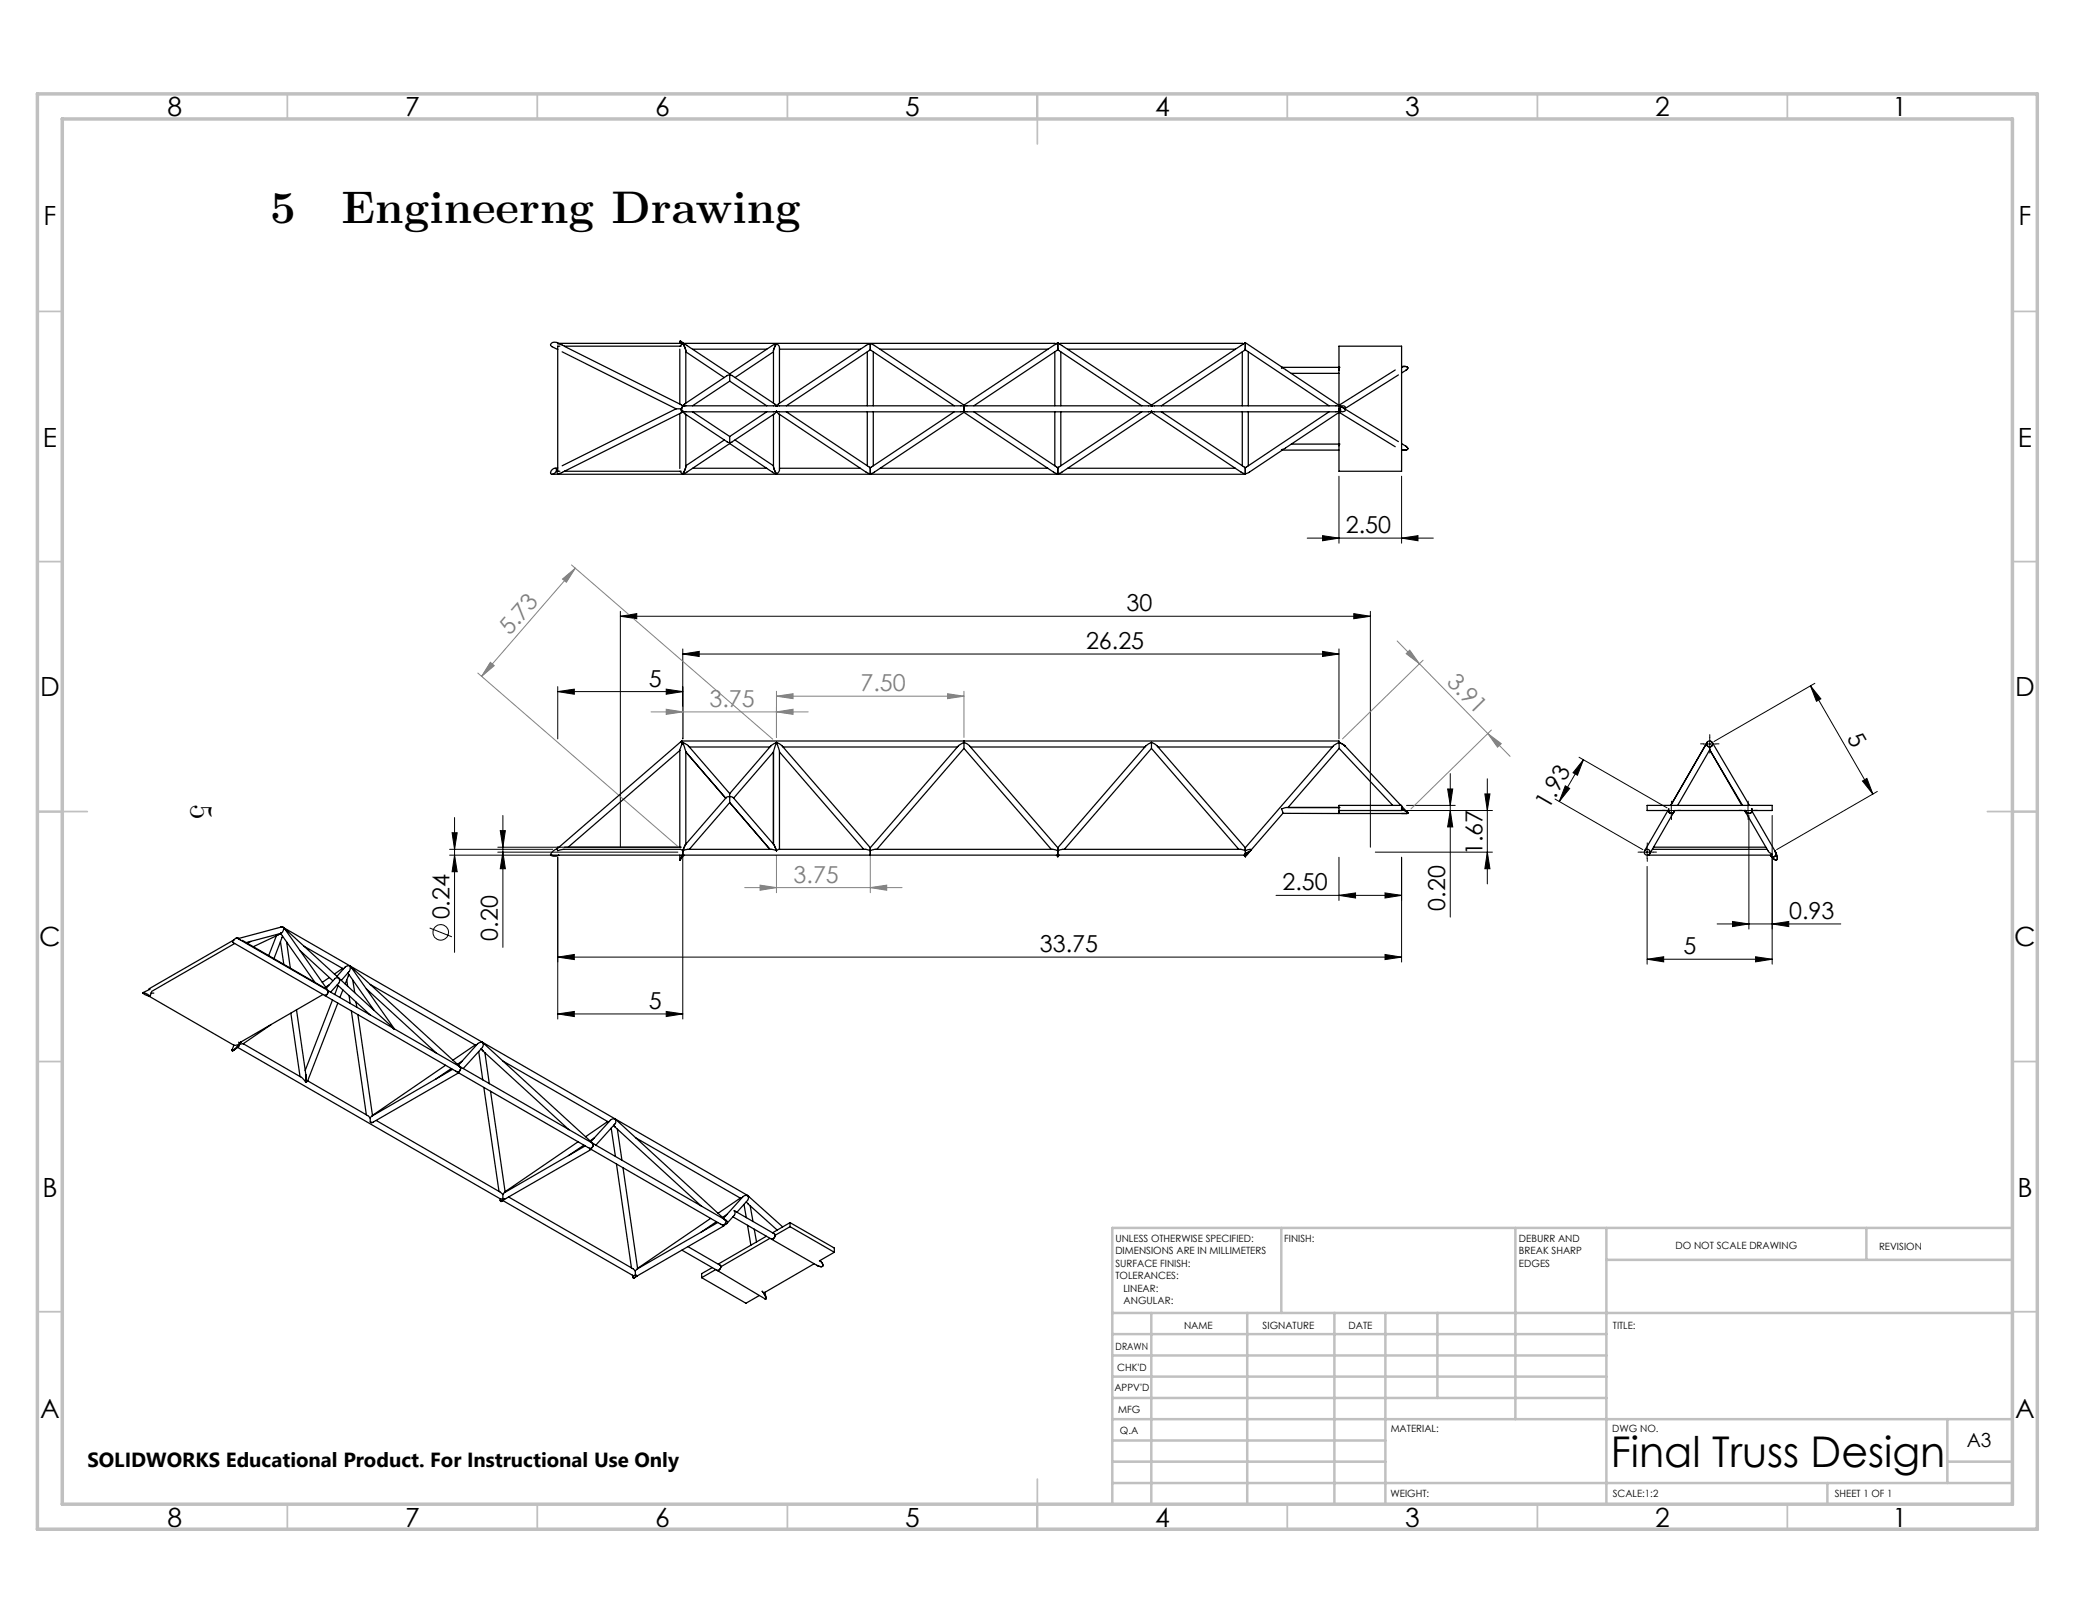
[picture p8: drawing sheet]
<svg xmlns="http://www.w3.org/2000/svg" width="279mm" height="216mm" viewBox="0 0 279 216" stroke-linecap="round" stroke-linejoin="round" font-family="sans-serif">
<g fill="none" stroke="#000" stroke-width=".13">
<path d="M173.9 71.6h16.8M176 71.3l2.1 .3-2.1 .3zM178.1 63.3v9M186.5 71.6l2.2-.3v.6zM186.5 63.3v9M74.2 92l2.2-.3v.7zM74.2 91.3v7M74.2 92h16.6M82.5 82l2.2-.4v.7zM82.5 81.3v31.4M82.5 82h99.8M88.6 91.7l2.2 .3-2.2 .4z"/>
<path d="M90.8 87l2.2-.3v.6zM90.8 86.3v12M90.8 87h87.3M176 86.7l2.1 .3-2.1 .3zM178.1 86.3v12M180.1 81.6l2.2 .4-2.2 .3zM182.3 81.3v31.4M226.6 99h1.7M227.5 98.1v1.7M240.9 91.2l1.4 1.8-.6 .3zM240.9 91.2l8.3 14.4M241.5 90.9l-13.5 7.7"/>
<path d="M59.8 113.8h13.7M59.8 113h13.7M60.1 110.8h.7l-.3 2.2zM60.5 113.8l.3 2.2h-.7zM60.5 108.8v17.9M66.2 113.4h24M66.2 112.7h24M66.6 110.5h.6l-.3 2.2zM66.9 113.4l.3 2.2h-.6zM66.9 108.5v17.5M74.2 114v21.6M90.8 114v21.6"/>
<path d="M169.8 119.1h16.7M178.1 119.1l2.3-.3v.7zM178.1 114v5.8M183 113.4h15.6M183 107.8h15.6M184.3 118.8l2.2 .3-2.2 .4zM186.5 114v14M187.1 107.1h6.5M192.6 105h.7l-.3 2.1zM193 107.8l.3 2.2h-.7zM193 102.9v19.1M197.6 105.6h.6l-.3 2.2z"/>
<path d="M197.9 113.4l.3 2.2h-.6zM197.9 103.6v14M206.9 106.3l11.7 6.7M208.3 104.5l.5 .4-1.3 1.7zM210.1 100.7l11.7 6.8M210.7 101.1l-.8 2-.6-.3zM210.7 101.1l-3.2 5.5M218.3 113.4h1.7M219.1 112.5v1.7M219.1 115.3v13M221.5 107.8h1.7M222.4 107v1.6"/>
<path d="M231.7 107.8h1.7M232.6 107v1.6M232.7 108.5v15.1M235.8 108.5v19.8M247.8 103.9l.6-.4 .8 2.1zM249.8 105.3l-13.4 7.7M57.2 123.4l2.9 1.2M74.2 127.3l2.2-.3v.6zM74.2 127.3h112.3M74.2 134.9l2.2-.4v.7zM74.2 134.9h16.6M88.6 134.5l2.2 .4-2.2 .3z"/>
<path d="M184.3 127l2.2 .3-2.2 .3zM219.1 127.6l2.3-.3v.7zM219.1 127.6h16.7M228.5 122.9h16.4M230.5 122.6l2.2 .3-2.2 .4zM233.6 127.3l2.2 .3-2.2 .4zM235.8 122.9l2.2-.3v.7z"/>
<circle cx="58.6" cy="124" r="1.03"/>
</g>
<g fill="none" stroke="#808080" stroke-width=".13">
<path d="M74.8 77l1.8-1.4-1.2 1.9zM76 75.2l26.8 23.1M76.6 75.6l-12.5 14.4M63.6 89.5l26.7 23.2M65.2 88.1l.6 .5-1.7 1.4zM86.6 94.7h20.9M88.6 94.3l2.2 .4-2.2 .3zM90.8 94v4.1M103.3 94.7l2.2-.4v.7zM103.3 92.6l2.2-.3v.6zM103.3 92v6.1M103.3 92.6h25"/>
<path d="M126.1 92.3l2.2 .3-2.2 .3zM128.3 92v6.1M185.9 85.3l15 15.3M187.1 87l.5-.5 1.2 1.8zM189.3 87.8l-10.7 10.5M198 97.6l1.7 1.3-.5 .5zM198.4 97.1l-10.7 10.5M99.1 118.1h20.9M101.1 117.7l2.2 .4-2.2 .3zM103.3 113.8v5M115.8 118.1l2.2-.4v.7zM115.8 113.8v5"/>
</g>
<g fill="none" stroke="#000" stroke-width=".13" stroke-dasharray="10.1 .8 .8 .8">
<path d="M226.6 99h-.3M227.5 98.1v-.4M227.5 99.8v.4M228.3 99h.4M218.3 113.4h-.4M219.2 112.5v-.4M219.2 114.2v.4M220 113.4h.4M221.6 107.8h-.4M222.4 107v-.4M222.4 108.6v.4M223.2 107.8h.4"/>
<path d="M231.8 107.8h-.4M232.6 107v-.4M232.6 108.6v.4M233.4 107.8h.4"/>
</g>
<g fill="none" stroke="#c0c0c0" stroke-width=".23">
<path d="M38.2 12.5v3.3M71.5 12.5v3.3M104.8 12.5v3.3M138 12.5v6.7M171.3 12.5v3.3M204.5 12.5v3.3M237.8 12.5v3.3M5 41.4h3.3M267.7 41.4h3.4M5 74.7h3.3M267.7 74.7h3.4M5 108h6.6"/>
<path d="M264.4 108h6.7M5 141.2h3.3M267.7 141.2h3.4M5 174.5h3.3M267.7 174.5h3.4M138 196.8v6.6M38.2 200.1v3.3M71.5 200.1v3.3M104.8 200.1v3.3M171.3 200.1v3.3M204.5 200.1v3.3M237.8 200.1v3.3"/>
</g>
<g fill="none" stroke="#c0c0c0" stroke-width=".33">
<path d="M148 174.7h119.7M148 177.5h65.7M153.2 174.7v25.4M165.9 174.7v25.4M170.5 163.3v11.4M177.5 174.7v25.4M184.3 174.7v25.4M191.2 174.7v11.3M201.6 163.3v25.5M213.7 163.3v36.8M213.7 167.6h54M248.3 163.3v4.3"/>
<path d="M267.7 163.3h-119.7v36.8M148 197.3h119.7M148 186h65.7M148 183.1h65.7M148 180.3h65.7M148 194.4h36.3M148 191.6h36.3M148 188.8h119.7M243.1 197.3v2.8M259.1 194.4h8.6M259.1 188.8v8.5"/>
</g>
<path d="M5 12.5h266.1v190.9h-266.1zM8.3 15.8h259.4v184.3h-259.4z" fill="none" stroke="#c0c0c0" stroke-width=".47"/>
<g fill="#000">
<path d="M176 71.3l2.1 .3-2.1 .3zM186.5 71.6l2.2-.3v.6z"/>
<path d="M82.5 82l2.2-.4v.7zM180.1 81.6l2.2 .4-2.2 .3zM178.1 119.1l2.3-.3v.7zM184.3 118.8l2.2 .3-2.2 .4zM74.2 134.9l2.2-.4v.7zM88.6 134.5l2.2 .4-2.2 .3z"/>
<path d="M88.6 91.7l2.2 .3-2.2 .4zM74.2 92l2.2-.3v.7zM176 86.7l2.1 .3-2.1 .3zM90.8 87l2.2-.3v.6z"/>
<path d="M66.9 113.4l.3 2.2h-.6zM66.6 110.5h.6l-.3 2.2zM60.5 113.8l.3 2.2h-.7zM60.1 110.8h.7l-.3 2.2zM193 107.8l.3 2.2h-.7zM192.6 105h.7l-.3 2.1z"/>
<path d="M197.6 105.6h.6l-.3 2.2zM197.9 113.4l.3 2.2h-.6z"/>
<path d="M210.7 101.1l-.8 2-.6-.3zM208.3 104.5l.5 .4-1.3 1.7z"/>
<path d="M247.8 103.9l.6-.4 .8 2.1zM240.9 91.2l1.4 1.8-.6 .3z"/>
<path d="M74.2 127.3l2.2-.3v.6zM184.3 127l2.2 .3-2.2 .3z"/>
<path d="M219.1 127.6l2.3-.3v.7zM233.6 127.3l2.2 .3-2.2 .4z"/>
<path d="M230.5 122.6l2.2 .3-2.2 .4zM235.8 122.9l2.2-.3v.7z"/>
</g>
<g fill="#808080">
<path d="M103.3 94.7l2.2-.4v.7zM88.6 94.3l2.2 .4-2.2 .3z"/>
<path d="M103.3 92.6l2.2-.3v.6zM126.1 92.3l2.2 .3-2.2 .3z"/>
<path d="M115.8 118.1l2.2-.4v.7zM101.1 117.7l2.2 .4-2.2 .3z"/>
<path d="M65.2 88.1l.6 .5-1.7 1.4zM74.8 77l1.8-1.4-1.2 1.9z"/>
<path d="M187.1 87l.5-.5 1.2 1.8zM198 97.6l1.7 1.3-.5 .5z"/>
</g>
<g fill="none" stroke="#000" stroke-width=".17">
<path d="M74.3 45.7h-.1l.9 .4h15.5M74.3 45.7h16.5M74.3 45.7l-.4-.2a.43 .43 0 0 0-.6 .5l.9 .5M74.5 46.1h-.3v16.6h.3M74.8 46.8l15.2 7.6M75.1 46.1l15.7 7.9M90 54.4h.6a.22 .22 0 0 0 0 .2 .22 .22 0 0 0 .2 .1M90 54.4l-15.2 7.6M90.4 45.5v-.1a1.33 1.33 0 0 1 .8 1.1v.2M90.4 45.5v.2M90.4 46.4v7.3M90.4 55v7.3"/>
<path d="M90.6 45.4l.4 .3M90.8 54h.1M90.8 45.7l.6 .2 5.7 3.8M90.8 45.7h49.6l.1 .1-12.2 8.1M90.8 54.7l.4 .1h11.7l.4-.1M90.8 54.7l.3 .3 5.6 3.8 .4 .1M90.8 45.7l-.3 .4M90.8 54.7l-.2 .2-15.5 7.8M90.8 54.7l.2 .1M90.8 54.7l.1 .1M90.9 54a.64 .64 0 0 0-.2 .8 .76 .76 0 0 1 .2-.8h12.4M90.9 53.9l.2 .1h-.3"/>
<path d="M90.9 53.9l.4 .1M91.2 46.7v6.9M91.2 55.1v7M91.2 46.8l5.2 3.4M92.1 54.8l5 3.3M92.2 46.4h9.8M96.4 58.5l-5.2 3.5M97.1 49.7v.2M97.1 49.9h.2l5.8 3.8 .2 .3M97.1 58.9v.1M97.1 59l5.8 3.9 .4 .1M97.1 49.9h-.3l-5.7 3.8-.2 .2"/>
<path d="M97.1 49.9v.8M97.1 58.1v.8M97.1 59l-5.7 3.8-.6 .2M97.1 50.7l4.9 3.3M97.1 50.7l-5 3.3M97.8 58.5l5.1 3.5M102 54.8l-4.9 3.3M102.9 55.1v7M102.9 46.8l-5.1 3.4M103.3 45.7l-.4 .2-5.8 3.8M103.3 45.7l-.4 .9v7M103.3 54.7l-.3 .3-5.7 3.8-.2 .1"/>
<path d="M103.3 45.7l.2 .2 .2 .3v7.4M103.3 54.7l.2 .3 11.7 7.8 .6 .2M103.3 53.9v.1M103.3 54h25M103.3 54.7v.2M103.3 54.7l.4 .1h24.2l.4-.1M103.3 54.7l.1 .1M103.4 54h-.1M103.7 55.1v7.5l-.4 .4M103.7 46.4h10.8M104.6 54.8l11.2 7.4M115.4 46.8v7.2"/>
<path d="M115.4 54.8v7.2M115.8 45.7l-.5 .2-11.8 7.9-.2 .2M115.8 45.7v.8M115.8 45.7l.5 .2 12 8M115.8 46.5l11.2 7.5M115.8 46.5l-11.2 7.5M116.2 46.8v7.2M116.2 54.8v7.2M117.1 46.4h22.3M127 54.8l-11.2 7.4M128.3 54h24.9M128.3 54v.7"/>
<path d="M128.3 53.9v.1M128.3 54.9l11.9 7.9 .5 .2M128.3 54.7v.2M128.3 54.7l.4 .1h24.1l.4-.1M128.3 54.7l.1 .1M128.3 54.9l-12 7.9-.5 .2M128.4 54h-.1M129.6 54.8l11.1 7.4M140.3 46.8v7.2M140.3 54.8v7.2M140.7 45.6v.9M140.7 46.5l-11.1 7.5"/>
<path d="M140.7 46.5l11.2 7.5M140.7 45.6l.3 .2M140.7 45.6l-.2 .2M141.1 45.7h24.2l.1 .1-12.2 8.1-12.2-8.1zM141.1 46.8v7.2M141.1 54.8v7.2M142.1 46.4h22.3M151.9 54.8l-11.2 7.4M153.2 53.9v.1M153.2 54h24.9M153.2 54.9l11.9 7.9 .6 .2M153.2 54.7v.2"/>
<path d="M153.2 54.7l.4 .1h24.1l.4-.1M153.2 54.9l-11.9 7.9-.6 .2M153.2 54.7l.1 .1M153.3 54h-.1M154.5 54.8l11.2 7.4M165.3 46.8v7.2M165.3 54.8v7.2M165.7 45.6v.9M165.7 46.5l11.1 7.5M165.7 46.5l-11.2 7.5M165.7 45.6l-.3 .2M165.7 45.6l4.9 3.3"/>
<path d="M166.1 46.8v7.2M166.1 54.8v7.2M170.6 48.9h-.1l.5 .2 7.1 4.8 7.5-4.7M170.6 48.9h7.5M170.6 59.9h7.5M170.6 59.9l-4.4 2.9-.5 .2M171.8 49.7h6.3M171.8 59.1h6.3M176.8 54.8l-11.1 7.4M178.1 48.9h.1M178.1 59.1h.1M178.1 48.9v.4z"/>
<path d="M178.1 59.1v.2zM178.1 54.7l.1 .2M178.1 53.9l.1 .1a.76 .76 0 0 1 .8 .1l-.1 .3M178.1 53.9l.1 .1M178.1 54v.7M178.1 53.9v-7.8h8.4v16.6h-8.4v-7.8M178.1 54.4h.2M178.2 54.9l-7.2 4.7-.5 .2 .1 .1M178.2 54.9l7.4 4.5M178.2 54h.1M178.3 54h-.2M178.3 54.1v-.1v.4"/>
<path d="M178.3 54.4v.4zM178.3 54.1a.62 .62 0 0 1 .6 .6l-.3 .1-.5-.1M178.3 54.1v.3M178.3 54.1l.6 .3M178.9 54.4h.1M178.9 54.4l7.2 4.3M186.1 49.9l-7.2 4.5M186.5 48.8a.51 .51 0 0 1 .8 .2l-.3 .3a.28 .28 0 0 0 .3-.4 .28 .28 0 0 0-.4-.2zM186.5 59.8a.65 .65 0 0 0 .8-.1l-.3-.3a.28 .28 0 0 1 .3 .3 .28 .28 0 0 1-.4 .2zM186.5 48.7h.4M186.5 59.9h.4M186.5 59l.5 .4"/>
<path d="M187 49.3l-.5 .3M73.4 62.5l.1-.1a.3 .3 0 0 1 .5 0 .3 .3 0 0 1-.1 .4l-.1 .1a.3 .3 0 0 1-.5 .1 .3 .3 0 0 1 .1-.5zM73.9 62.3h.2M74.1 62.3l-.1 .2 .2 .5 .9-.3h15.5M74.2 62.2l-.1 .1M90.5 62.7l.3 .3M90.8 63v.1M91.2 62.1l-.4 .9M92.2 62.3h9.8M102.9 62.1l.4 .9M103.7 62.3h10.8M115.8 63v.1"/>
<path d="M115.8 62.2v.8M117.1 62.3h22.3M140.7 63v.1M140.7 62.2v.8M142.1 62.3h22.3M165.7 62.2v.8M165.7 63l-92.2 .1M90.4 99.8l-14.8 12.9M90.6 98.7l.1 .1h.1M90.6 98.7l-16.2 14M90.7 98.6l.1 .3zM90.7 98.6l-.1 .1"/>
<path d="M90.7 98.6h87.4v.2M90.8 98.8l.4 1.2M90.8 98.8l.8 .4 5.5 6.4M90.8 98.8l-.4 1v12.9M91.7 99.4h10.7M103.3 98.8l.4 1.2M103.3 98.8l-.4 1.2M103.3 98.8l.7 .4 11.8 13.6M103.3 98.8l-.7 .4-5.5 6.4M104.2 99.4h23.2M128.3 98.6v.2M128.3 98.8v.8"/>
<path d="M128.3 98.8l.7 .4 11.7 13.6M128.3 98.8l-.8 .4-11.7 13.6M128.3 99.6l11.6 13.4M128.3 99.6l-11.6 13.4M129.1 99.4h23.2M153.2 98.8v.8M153.2 98.8l.7 .4 11.8 13.6M153.2 98.8l-.8 .4-11.7 13.6M153.2 99.6l11.6 13.4M153.2 99.6l-11.6 13.4M154.1 99.4h23.2M178.1 98.8l.1 .8"/>
<path d="M178.1 98.8l.8 .4M178.1 98.8l-.7 .4-11.7 13.6M178.2 99.6l-6.8 7.8M178.2 99.6l7.1 7.5M178.3 98.8l.6 .4M178.9 99.2l7.5 7.9M227.1 98.8a.4 .4 0 0 0 .1 .5 .4 .4 0 0 0 .6-.1M227.1 98.8a.41 .41 0 0 1 .4-.2 .41 .41 0 0 1 .4 .2M227.1 98.8v.4l.4 .2M227.1 98.8l-4.8 8.3M227.5 99.4v.3M227.5 99.7l4.2 7.4"/>
<path d="M227.5 99.7l-4.3 7.4M227.5 99.7l4.3 7.4M227.9 98.8a.41 .41 0 0 1-.4 .6M227.9 98.8h-.1l5 8.3M73.3 113.7a1.03 1.03 0 0 0 1 .1M74.1 113l.1 .2 .7-.2h15.6l.3 .2M74.1 113a1.06 1.06 0 0 0-.8 .8h92.4M74.5 112.7h-.3l-.1 .3M75.1 112.7h15.5M90.4 113.8v.6l.4-.6M90.8 113.2l.7-.2h11.2l.6 .2M90.8 113.2v.6"/>
<path d="M91 113l-.2 .2M91 113.8l-.5 .6M91.2 112.3l-.4 .9M91.2 100l5.3 6.2M91.2 100v12.3M97.1 106v.8M97.1 106l.5 .1 5.3 6.2M97.1 105.6v.4M97.1 106l-.5 .1-5.4 6.2M97.1 106.8l5.3 6.2M97.1 106.8l-5.4 6.2M102.9 100v12.3"/>
<path d="M102.9 100l-5.3 6.2M102.9 112.3l.4 .9M103.2 113l.1 .2M103.3 113.2l.3-.2h11.7l.5 .2M103.7 100v13M103.7 100l11.2 13M115.8 113.2l.5-.2h23.8l.6 .2M115.8 113.2v.6M115.8 112.8v.4M140.6 113.8l.1 .2M140.7 113.8v.2M140.7 113.2l.6-.2h23.8l.6 .2"/>
<path d="M140.7 113.2v.6M140.7 112.8v.4M140.9 113.8l-.2 .2M165.5 113.8l.2 .2M165.7 113.6v.4M165.7 112.8v.4M165.7 113v.2M165.7 113.2l.2-.1a.36 .36 0 0 1 .6 0l-.8 .5M165.7 113.6v.2M165.7 113.6l.1 .1M165.7 113.6l.4-.2-.1 .2-.2 .1M165.7 113.2v.6"/>
<path d="M165.8 113.7l-.1 .1M170.7 108.2h7.4M170.7 108.2l-5 5.8M178.1 107.4h.1M178.1 107.8v.4M178.1 107.4h-7l-.6 .2 .2 .6M178.1 108.2h9.1M178.1 107.1h8.4v.7h-8.4zM186.5 107.2l.8 .9M187.3 108.1h.1M187.3 108.1l-.1 .1M187.3 108.1l-.2-.2-.6-.3 .6 .3 .2 .2-.1 .1"/>
<path d="M218.8 113.2a.39 .39 0 0 1 .6-.2 .39 .39 0 0 1 .1 .6M218.8 113.2a.38 .38 0 0 0 0 .4 .38 .38 0 0 0 .5 .1M219.3 113.7l16.3 .1M219.8 113h15.3M220 112.7h14.9M221.9 107.8l-3.1 5.4M222 107.8l.2 .3M222 107.8h-2.9v-.7h16.7v.7h-2.7M222.2 108.1h.1M222.7 108.1l-3.2 5.5-.2 .1M222.7 108a.39 .39 0 0 1-.5 .1 .39 .39 0 0 1-.2-.5v.3l.2 .2M222.7 108l-.2 .2-.3-.1"/>
<path d="M232.1 107.8l3.1 5.4 .6 .4-.2 .2M232.2 107.8l.1 .3 .3 .1M232.2 107.8l.2 .3 .2 .1M232.2 107.8l.1 .2M232.3 107.8h-9.5l-.1 .2M232.6 108.2h.1M233 107.6h.1M233 107.6a.4 .4 0 0 1-.1 .6 .4 .4 0 0 1-.6-.2M233.1 107.9l3 5.3M235.5 113.8l.2 .1M236.1 113.2a.44 .44 0 0 1 .2 .5 .44 .44 0 0 1-.4 .3l-.3-.2M236.1 113.2a1.37 1.37 0 0 1 .3 1.2 1 1 0 0 1-.8-.6"/>
<path d="M236.1 113.2l.2 .3M19 132.1l.6 .1 .3 .3-.6-.2zM19.8 132.5l11.3 6.6 .8-.2M19.9 132.5h.1M20 131.6l-1 .5M20.5 132.1h-.4l-.1 .3-.2 .1M30.9 139.6v.2a2.4 2.4 0 0 0 1.2-1.2l-.5 .6a1.09 1.09 0 0 1-.7 .6zM31.1 139l-.2 .6M31.1 125l-11.2 6.5v.1M31.2 125.5l-11 6.4M31.6 124.7l-.1 .1M31.6 124.7v.1"/>
<path d="M31.6 124.7l.2 .2M31.6 139.3l34.9 20.1M31.8 138.6l.1 .3M31.9 138.9l-.1 .3-.7 .5M32.2 125.1l11 6.4M32.4 138.8l7.7 4.5 .6 .7M32.4 138.8l-.5 .1M33.4 125.2l-.5 .3M36.1 136.3l-3.7 2.5M36.8 124.5l-1.1 2.6M37.3 124.2l-3.6 1.7M37.3 125.3l.5 3"/>
<path d="M37.3 124.1l4.6 6.6M37.4 123.3l.3 .1M37.4 123.3h.1M37.6 123.3l26.6 15.3M37.6 124.5l-1.2 3M37.7 123.4h.1M37.7 123.4l-.2-.1-5.7 1.5M37.7 123.4l5.9 8.2M37.7 123.4l.2 .1M37.7 123.4v.4l-.3 .4-4.7 1.2M37.9 123.5l7.2 6.6M38.1 125.3l.5 3.5"/>
<path d="M38.7 134.8l1.2 8.4M39.4 134.3l1.3 8.7M39.9 126.5l4.4 4M40.4 125.9l5.2 2.9M43 132.3l-11.1 6.4M43.6 131.6v.2M43.6 131.8h.1M43.6 131.8l8.9 5.1M43.6 131.8l-12.1-7-.5 .4v.1l29.8 17.3 .1 .1h.1M43.6 131.8a.49 .49 0 0 1-.4 .6 .49 .49 0 0 0 .4-.6zM43.8 131l-.5 .3M43.8 130l-.9 .7"/>
<path d="M44.2 133l-3.6 9.4M44.9 131l4.4 4M44.9 133.4l-4 10.4-.2 .2M45 131.1l-.5 1.2M45.1 130.1l.1 .2-.1 .4-1.1 1.3M45.1 130.1l7.4 6.8M45.1 130.1a.41 .41 0 0 0-.6 .1l-1.1 1.3M45.6 128.8h.1M45.6 128.8l-1.1 .8M45.6 131.7l-.4 1M46.1 130.3l.2 .9M46.3 129.4l3.5 5"/>
<path d="M46.4 129.6l-.5 1.3M46.4 132.4l.2 1.1M46.6 128.5l5.9 8.4M46.6 128.5v.3l-.1 .4-1.1 1.2M46.6 128.5l14.6 13.4M46.6 128.5h-.4l-.3 .2-1.1 1.2M46.6 128.5h.1M46.7 134.5l2 13.8M46.9 130.4l.3 1.6M47.4 133.3l.1 .7M47.6 135l2 13.4M48.7 131.5l9.4 8.6"/>
<path d="M49.3 131l13.9 8M52.4 136.8l.1 .1M52.5 136.9h.1M52.5 136.9l8.8 5.1M63.2 139h.2M63.2 139l-2.9 2M63.7 139.9l.5 3.8M64 139.5l11.7 10.8M64.2 138.6v.1M64.2 138.6l35.3 20.4M64.2 138.7l.1 .3-.1 .3-2.6 2.9M64.2 138.7l14.7 13.4"/>
<path d="M64.2 138.7h-.2l-.4 .1-2.6 2.9M40.7 143v1M40.9 143.8l8 4.6 .4 .3M50.1 149.1l16.5 9.5 .3 .3M59.3 141.7l-9.7 6.7M60 142.2l-2 1.3M60.2 142.2l-10.7 6.3-.2 .2M60.9 142.6l.1 .1M61 142.7l17.5 10v.2h.2M61 142.7h.1M61 142.7l-11.5 6.6h-.1a.36 .36 0 0 1-.1-.5v-.1M61.2 141.9l.1 .1"/>
<path d="M61.3 142l17.6 10.2M61.3 142a.53 .53 0 0 1-.4 .6M61.5 141.2l-.6 .4M64.4 144.7l2 13.8M64.5 140l.6 4.2M65.3 145.2l1.9 13.4M66.5 159.5l.1 .2M66.9 159.7l17.4 10 .2-.1M66.9 159.4l-.2 .1-.2-.1M66.9 158.9v.5M66.9 159.4l.1 .1M66.9 141.1l13.9 8.1"/>
<path d="M67 159.5a.25 .25 0 0 1-.1 .3 .25 .25 0 0 1-.3-.1M67 159.5h.1M67.1 159.5l-.3 .3M67.7 159.2l16.5 9.6 .3 .3M76.9 151.9l-9.7 6.6M77.7 152.3l-2.1 1.4M77.9 152.4l-10.8 6.3-.2 .2M78.5 152.8l.2 .1M78.7 152.9l-11.6 6.6M78.7 152.9l17.6 10.1M78.7 152.9h.1M78.9 152.1v.1"/>
<path d="M78.9 152.2l17.6 10.1M78.9 152.2a.53 .53 0 0 1-.4 .6M79.1 151.4l-.6 .4M80.8 149.2h.2M80.8 149.2l-2.9 2M81.3 150.1l.6 3.7M81.6 149.7l11.8 10.8M81.8 148.9l14.7 13.4M81.8 148.9l.1 .4-.1 .2-2.5 2.8M81.8 148.9l-.2-.1-.4 .2-2.6 2.9M82 154.8l2 13.9M82.1 150.2l.6 4.2"/>
<path d="M82.9 155.3l1.9 13.5M84.5 151.3l14 8.1M98.5 159.4h.2M98.5 159.4l-3 2M99.3 159.9l4.1 3.7M99.5 159l.1 .3-.1 .3-1.5 1.7M99.5 159l4.6 4.2M99.5 159l-.6 .1-2.6 3M84.2 169.7v.2M84.5 169.1v.5M84.5 169.6l.2 .1M84.7 169.7h-.1a.25 .25 0 0 1-.1 .3 .25 .25 0 0 1-.3-.1"/>
<path d="M84.7 169.7v.1M84.7 169.8l-.3 .2M90.7 166.3l4.7 2.7M91.5 165.8l4.3 2.5M93.4 170l5.8 3.4 1.8-1.1M94.6 162.1l-9.8 6.6M94.8 168.6l-1.4 .8v.6M95.2 168.9l-1.8 1.1M95.3 162.5l-2 1.4M95.4 169l6.4 3.8M95.5 162.6l-10.7 6.2-.3 .3M95.8 168.3a.46 .46 0 0 1-.4 .7"/>
<path d="M96.3 163l-11.6 6.8M96.5 162.3h.1M96.5 162.3a.5 .5 0 0 1-.4 .7h.2M96.5 162.3a.33 .33 0 0 1 .3 .4 .33 .33 0 0 1-.4 .2l-.1 .1M96.7 162.8l1-1.2 .1-.4-.1-.1 5.3 3M96.7 161.5l-.6 .4M97.5 161.9l11.2 6.4M99 160.2l.3 1.8M99.5 163l.4 2.6M99.8 160.4l.4 2.1M100.3 163.5l.4 1.7M101.4 171.8l.3 .4a.43 .43 0 0 1 .2 .6h-.1h.1a.75 .75 0 0 0-.3-.8z"/>
<path d="M101.8 171.9l.1 .8M102 164.4l-6.4 3.8M102.4 164.7l-6.5 3.8M103 164.1a.48 .48 0 0 1-.4 .7 .48 .48 0 0 0 .4-.7zM105.1 163.2l-2 1.1M105.1 163.2l5.9 3.4M105.1 162.6v.6M105.1 162.6l5.9 3.4v.6M105.1 162.6l-2.3 1.4M108.3 168.1l-6.6 3.8M109.1 167.7a.61 .61 0 0 1 .3 .8h-.2l-.5-.2M109.1 167.7h.1"/>
<path d="M111 166.6l-2 1.1"/>
</g>
<g font-size="6.1">
<text x="35.9" y="29.6">5</text>
<text x="45.4" y="29.6">Engineerng Drawing</text>
</g>
<text font-size="5.6" x="214.3" y="195.2">Final Truss Design</text>
<text font-size="4.2" x="25.4" y="106.9" transform="rotate(90 25.4 106.9)">5</text>
<g font-size="3.5">
<text x="22.3" y="15.5">8</text>
<text x="53.9" y="15.5">7</text>
<text x="87.2" y="15.5">6</text>
<text x="120.4" y="15.5">5</text>
<text x="153.7" y="15.5">4</text>
<text x="187" y="15.5">3</text>
<text x="220.2" y="15.5">2</text>
<text x="251.8" y="15.5">1</text>
<text x="5.8" y="30">F</text>
<text x="268.6" y="30">F</text>
<text x="5.7" y="59.4">E</text>
<text x="268.5" y="59.4">E</text>
<text x="5.3" y="92.6">D</text>
<text x="268.1" y="92.6">D</text>
<text x="5.2" y="125.9">C</text>
<text x="268" y="125.9">C</text>
<text x="5.6" y="159.2">B</text>
<text x="268.4" y="159.2">B</text>
<text x="5.3" y="188.6">A</text>
<text x="268.1" y="188.6">A</text>
<text x="22.3" y="203.1">8</text>
<text x="53.9" y="203.1">7</text>
<text x="87.2" y="203.1">6</text>
<text x="120.4" y="203.1">5</text>
<text x="153.7" y="203.1">4</text>
<text x="187" y="203.1">3</text>
<text x="220.2" y="203.1">2</text>
<text x="251.8" y="203.1">1</text>
</g>
<g font-size="3.1">
<text x="179.1" y="70.9">2.50</text>
<text x="149.9" y="81.3">30</text>
<text x="144.5" y="86.3">26.25</text>
<text x="86.3" y="91.3">5</text>
<text x="245.7" y="98.2" transform="rotate(60 245.7 98.2)">5</text>
<text x="206" y="107.7" transform="rotate(-60 206 107.7)">1.93</text>
<text x="197.2" y="113.7" transform="rotate(-90 197.2 113.7)">1.67</text>
<text x="170.6" y="118.4">2.50</text>
<text x="59.8" y="122.3" transform="rotate(-90 59.8 122.3)">0.24</text>
<text x="66.2" y="125.1" transform="rotate(-90 66.2 125.1)">0.20</text>
<text x="192.3" y="121.1" transform="rotate(-90 192.3 121.1)">0.20</text>
<text x="238" y="122.2">0.93</text>
<text x="138.4" y="126.6">33.75</text>
<text x="224" y="126.9">5</text>
<text x="86.3" y="134.2">5</text>
</g>
<g font-size="3.1" fill="#808080">
<text x="67.8" y="84.6" transform="rotate(-49 67.8 84.6)">5.73</text>
<text x="94.4" y="94">3.75</text>
<text x="114.5" y="91.9">7.50</text>
<text x="192.3" y="90.9" transform="rotate(46 192.3 90.9)">3.91</text>
<text x="105.6" y="117.4">3.75</text>
</g>
<text font-size="2.7" x="11.6" y="195.2">SOLIDWORKS Educational Product. For Instructional Use Only</text>
<text font-size="2.6" x="261.7" y="192.4">A3</text>
<g font-size="1.3">
<text x="148.4" y="165.2">UNLESS OTHERWISE SPECIFIED:</text>
<text x="148.4" y="166.9">DIMENSIONS ARE IN MILLIMETERS</text>
<text x="170.9" y="165.2">FINISH:</text>
<text x="202.1" y="165.2">DEBURR AND</text>
<text x="202.1" y="166.8">BREAK SHARP</text>
<text x="222.9" y="166.1">DO NOT SCALE DRAWING</text>
<text x="250" y="166.3">REVISION</text>
<text x="148.4" y="168.5">SURFACE FINISH:</text>
<text x="148.4" y="170.2">TOLERANCES:</text>
<text x="149.5" y="171.9">LINEAR:</text>
<text x="149.5" y="173.5">ANGULAR:</text>
<text x="202.1" y="168.5">EDGES</text>
<text x="148.4" y="179.5">DRAWN</text>
<text x="157.5" y="176.8">NAME</text>
<text x="168" y="176.8">SIGNATURE</text>
<text x="179.4" y="176.8">DATE</text>
<text x="214.6" y="176.8">TITLE:</text>
<text x="148.3" y="185.1">APPV'D</text>
<text x="148.6" y="182.3">CHK'D</text>
<text x="148.8" y="188">MFG</text>
<text x="149" y="190.8">Q.A</text>
<text x="185" y="190.4">MATERIAL:</text>
<text x="214.5" y="190.4">DWG NO.</text>
<text x="185" y="199.1">WEIGHT:</text>
<text x="214.6" y="199.2">SCALE:1:2</text>
<text x="244.1" y="199.2">SHEET 1 OF 1</text>
</g>
</svg>
